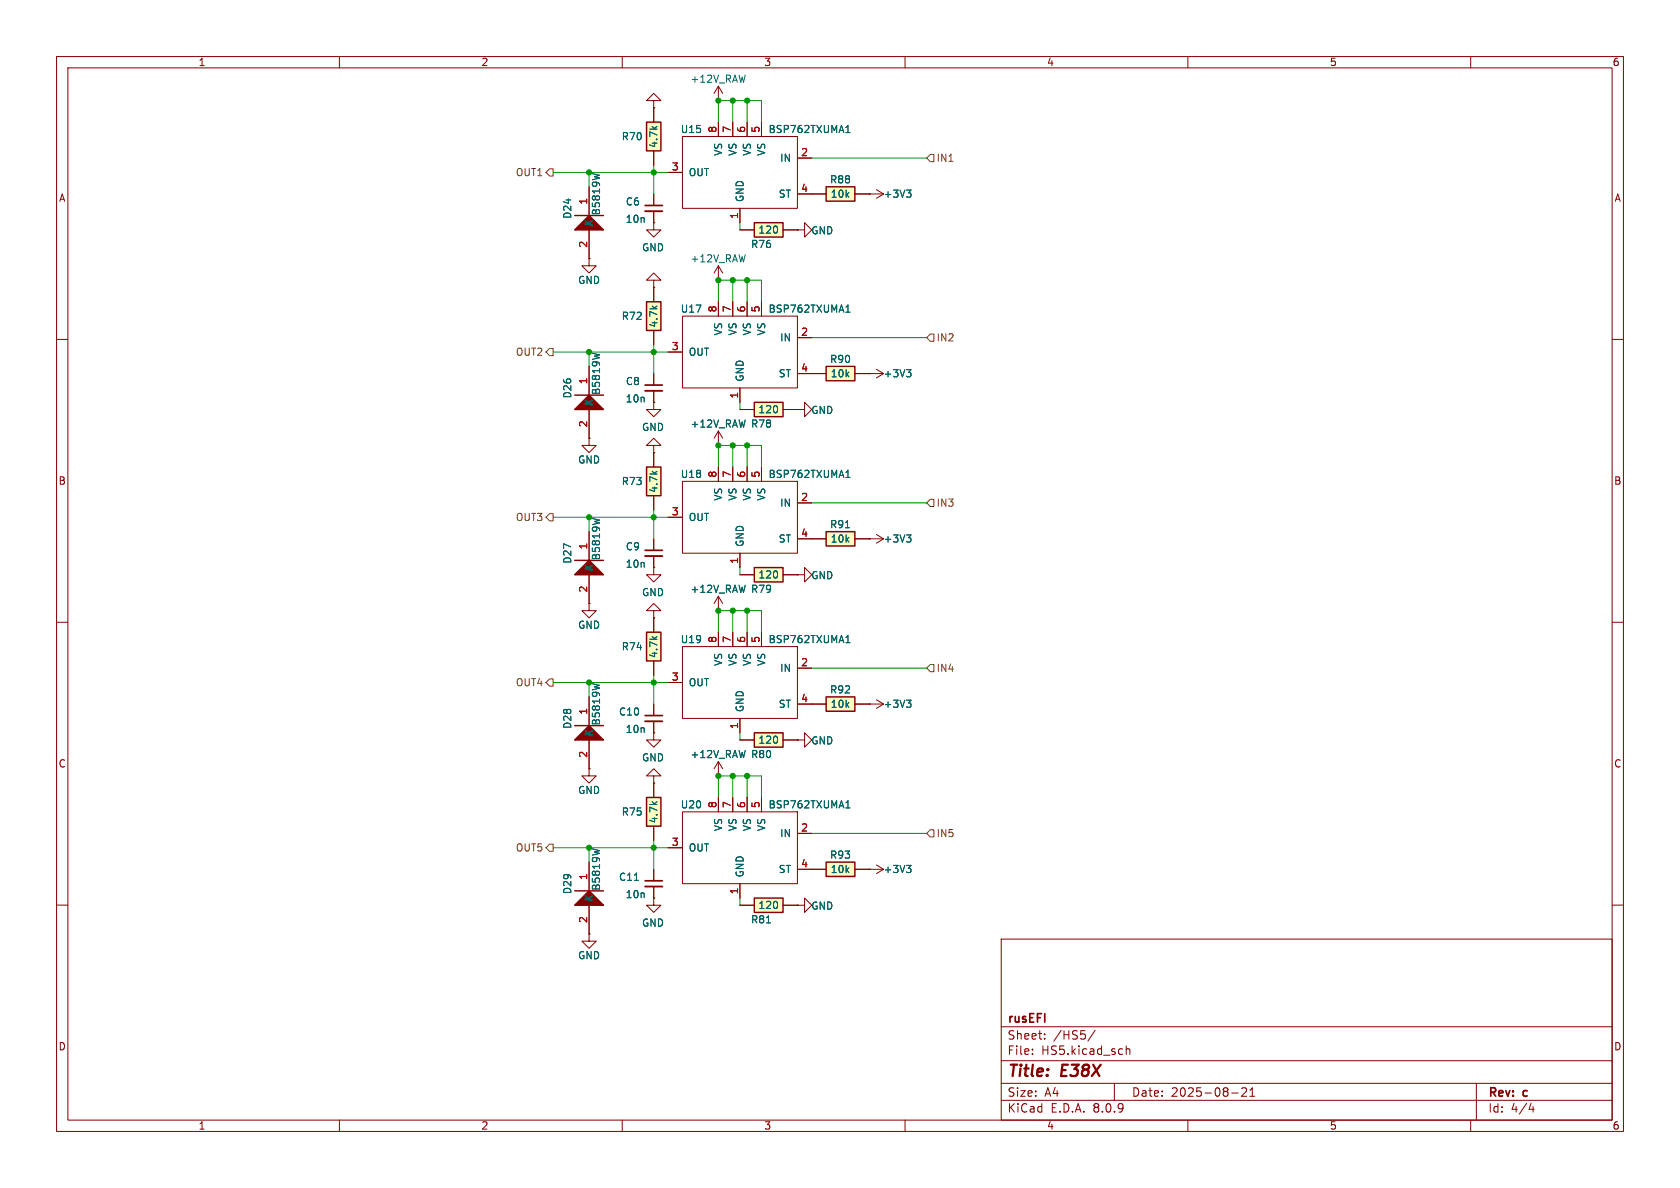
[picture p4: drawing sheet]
<svg xmlns="http://www.w3.org/2000/svg" width="297mm" height="210mm" viewBox="0 0 297 210" stroke-linecap="round" stroke-linejoin="round" font-family="sans-serif">
<g fill="none" stroke="#840000" stroke-width=".18">
<path d="M10 10h277v190h-277zM12 12h273v186h-273zM60 10v2M110 10v2M160 10v2M210 10v2M260 10v2M10 60h2M285 60h2M10 110h2M285 110h2M10 160h2"/>
<path d="M177 166h108v32h-108zM285 160h2M60 198v2M110 198v2M160 198v2M177 194.5h108M177 191.5h108M177 187.5h108M177 181.5h108M182.5 186.3v.1M182.5 185.5v.1M184.7 183.6v.1"/>
<path d="M184.7 182.8v.1M193.6 182.1l-1.3 2M197 191.5v3M199.1 184.9v1.5M199.1 185.5l.2-.1 .4 .1v.9M210 198v2M217.7 193.2h1.2M219.5 192.4l.6-.1 .2 .1 .1 .3-.9 1.1h.9M221 193.8h.8M221 192.7l.4-.4v1.5M260 198v2M261 191.5v6.5"/>
<path d="M270.7 195l-.4 1.1h.9M271 195.6v1"/>
</g>
<path d="M146 152.4h5.1v2.5h-5.1z" fill="#ffffc2"/>
<path d="M146 152.4h5.1v2.5h-5.1z" fill="none" stroke="#840000" stroke-width=".25"/>
<path d="M143.5 153.7h2.5M151.1 153.7h2.6" fill="none" stroke="#840000" stroke-width=".18"/>
<path d="M146 33h5.1v2.6h-5.1z" fill="#ffffc2"/>
<path d="M146 33h5.1v2.6h-5.1z" fill="none" stroke="#840000" stroke-width=".25"/>
<path d="M143.5 34.3h2.5M151.1 34.3h2.6M141 40.6h1.2v1.3l1.3-1.3-1.3-1.2v1.2M141 40.6h.1M115.6 66v2.1M115.6 69.1v2M153.7 124.5h.1M153.7 124.5h2.5M154.9 123.7l1.3 .8M156.2 124.5l-1.3 .7M141 160h1.2v1.3l1.3-1.3-1.3-1.2v1.2M141 160h.1" fill="none" stroke="#840000" stroke-width=".18"/>
<path d="M114 69.1h3.1" fill="none" stroke="#840000" stroke-width=".33"/>
<path d="M114 68.1h3.1" fill="none" stroke="#840000" stroke-width=".3"/>
<path d="M160.3 123.8h.7l-.4 .5M160.8 124.3l.2 .2v.3l-.2 .2" fill="none" stroke="#006464" stroke-width=".18"/>
<path d="M146 123.2h5.1v2.5h-5.1z" fill="#ffffc2"/>
<path d="M146 123.2h5.1v2.5h-5.1z" fill="none" stroke="#840000" stroke-width=".25"/>
<path d="M143.5 124.5h2.5M151.1 124.5h2.6" fill="none" stroke="#840000" stroke-width=".18"/>
<path d="M114.3 111.8h2.5v5h-2.5z" fill="#ffffc2"/>
<path d="M114.3 111.8h2.5v5h-2.5z" fill="none" stroke="#840000" stroke-width=".25"/>
<path d="M115.6 108h-1.3l1.3-1.3 1.2 1.3h-1.2v1.2M115.6 109.2h.1M115.6 109.2v2.6M115.6 116.8v2.6M141 130.8h1.2v1.3l1.3-1.3-1.3-1.3v1.3M141 130.8h.1" fill="none" stroke="#840000" stroke-width=".18"/>
<path d="M133.3 129.5h5.1v2.6h-5.1z" fill="#ffffc2"/>
<path d="M101.6 99.1h5.1M133.3 129.5h5.1v2.6h-5.1z" fill="none" stroke="#840000" stroke-width=".25"/>
<g fill="none" stroke="#840000" stroke-width=".18">
<path d="M153.7 34.3h.1M153.7 34.3h2.5M154.9 33.5l1.3 .8M156.2 34.3l-1.3 .8M104.1 94v5.1M115.6 95.3v2M115.6 98.3v2M118.1 91.4h2.5M120.6 85.1h20.4v12.7h-20.4zM127 82.6v2.5M129.5 82.6v2.5M130.8 97.8v2.5"/>
<path d="M132.1 82.6v2.5M134.6 82.6v2.5M141 88.9h2.5M141 95.3h2.5M104.1 106.7v1.3h-1.2l1.2 1.2 1.3-1.2h-1.3M104.1 106.7h.1M104.1 101.6v5.1M115.6 100.3v1.3h-1.3l1.3 1.3 1.2-1.3h-1.2M115.6 100.3h.1M120.6 114.3h20.4v12.7h-20.4zM127 111.8v2.5M129.5 111.8v2.5"/>
<path d="M132.1 111.8v2.5M134.6 111.8v2.5M141 118.1h2.5M104.1 135.9v1.3h-1.2l1.2 1.2 1.3-1.2h-1.3M104.1 135.9h.1M118.1 120.7h2.5M127 134.6v2.6M127 134.6l.8 1.3M127 134.6l-.8 1.3M130.8 130.8h2.5M130.8 127v2.5M138.4 130.8h2.6"/>
<path d="M141 124.5h2.5M153.7 153.7h.1M153.7 153.7h2.5M154.9 152.9l1.3 .8M156.2 153.7l-1.3 .7"/>
</g>
<path d="M160.3 33.6h.7l-.4 .5M160.8 34.1l.2 .2v.3l-.2 .3M104.7 91.7l1.3 .3M149.5 84.4h.8M149.7 83.4l.2-.3v1.3M149.5 113.6h.8M149.7 112.6l.2-.3v1.3M160.3 153h.7l-.4 .5M160.8 153.5l.2 .2v.3l-.2 .2" fill="none" stroke="#006464" stroke-width=".18"/>
<path d="M101.6 101.6l2.5-2.5 2.6 2.5z" fill="#840000" stroke="#840000" stroke-width=".25"/>
<path d="M114 98.3h3.1" fill="none" stroke="#840000" stroke-width=".33"/>
<path d="M114 97.3h3.1" fill="none" stroke="#840000" stroke-width=".3"/>
<path d="M133.3 100.3h5.1v2.6h-5.1z" fill="#ffffc2"/>
<path d="M101.6 38.1h5.1M133.3 100.3h5.1v2.6h-5.1z" fill="none" stroke="#840000" stroke-width=".25"/>
<g fill="none" stroke="#840000" stroke-width=".18">
<path d="M104.1 33v5.1M104.1 40.6v5.1M153.7 95.3h.1M153.7 95.3h2.5M154.9 94.5l1.3 .8M156.2 95.3l-1.3 .7M127 105.4l.8 1.3M127 105.4v2.6M127 105.4l-.8 1.3M130.8 101.6h2.5M138.4 101.6h2.6M141 101.6h1.2v1.3l1.3-1.3-1.3-1.3v1.3"/>
<path d="M141 101.6h.1"/>
</g>
<path d="M104.7 30.7l1.3 .3M160.3 94.6h.7l-.4 .4M160.8 95l.2 .3v.3l-.2 .2" fill="none" stroke="#006464" stroke-width=".18"/>
<path d="M101.6 40.6l2.5-2.5 2.6 2.5z" fill="#840000" stroke="#840000" stroke-width=".25"/>
<path d="M146 94h5.1v2.5h-5.1z" fill="#ffffc2"/>
<path d="M146 94h5.1v2.5h-5.1z" fill="none" stroke="#840000" stroke-width=".25"/>
<path d="M115.6 17.8h-1.3l1.3-1.3 1.2 1.3h-1.2v1.3M115.6 19.1h.1M143.5 95.3h2.5M151.1 95.3h2.6M115.6 137.2h-1.3l1.3-1.3 1.2 1.3h-1.2v1.2M115.6 138.4h.1" fill="none" stroke="#840000" stroke-width=".18"/>
<path d="M149.5 93.3h.7" fill="none" stroke="#006464" stroke-width=".18"/>
<path d="M114.3 21.6h2.5v5.1h-2.5z" fill="#ffffc2"/>
<path d="M114.3 21.6h2.5v5.1h-2.5z" fill="none" stroke="#840000" stroke-width=".25"/>
<path d="M115.6 19.1v2.5M115.6 26.7v2.5" fill="none" stroke="#840000" stroke-width=".18"/>
<path d="M114.3 141h2.5v5.1h-2.5z" fill="#ffffc2"/>
<path d="M114.3 141h2.5v5.1h-2.5z" fill="none" stroke="#840000" stroke-width=".25"/>
<path d="M115.6 39.4v1.2h-1.3l1.3 1.3 1.2-1.3h-1.2M115.6 39.4h.1M115.6 138.4v2.6M115.6 146.1v2.5" fill="none" stroke="#840000" stroke-width=".18"/>
<path d="M114.3 82.6h2.5v5h-2.5z" fill="#ffffc2"/>
<path d="M114.3 82.6h2.5v5h-2.5z" fill="none" stroke="#840000" stroke-width=".25"/>
<path d="M104.1 77.5v1.2h-1.2l1.2 1.3 1.3-1.3h-1.3M104.1 77.5h.1M115.6 78.7h-1.3l1.3-1.2 1.2 1.2h-1.2v1.3M115.6 80h.1M115.6 80v2.6M115.6 87.6v2.6" fill="none" stroke="#840000" stroke-width=".18"/>
<path d="M114.3 53.3h2.5v5.1h-2.5z" fill="#ffffc2"/>
<path d="M114.3 53.3h2.5v5.1h-2.5zM101.6 128.3h5.1" fill="none" stroke="#840000" stroke-width=".25"/>
<g fill="none" stroke="#840000" stroke-width=".18">
<path d="M127 15.2v2.6M127 15.2l.8 1.3M127 15.2l-.8 1.3M115.6 49.5h-1.3l1.3-1.2 1.2 1.2h-1.2v1.3M115.6 50.8h.1M115.6 50.8v2.5M115.6 58.4v2.6M120.6 55.9h20.4v12.7h-20.4zM127 53.3v2.6M129.5 53.3v2.6M132.1 53.3v2.6M134.6 53.3v2.6"/>
<path d="M141 59.7h2.5M118.1 62.2h2.5M130.8 68.6v2.5M141 66h2.5M104.1 123.2v5.1M104.1 130.8v5.1"/>
</g>
<path d="M149.5 55.2h.8M149.7 54.2l.2-.3v1.3M104.7 120.9l1.3 .3" fill="none" stroke="#006464" stroke-width=".18"/>
<path d="M101.6 130.8l2.5-2.5 2.6 2.5z" fill="#840000" stroke="#840000" stroke-width=".25"/>
<path d="M146 64.8h5.1v2.5h-5.1z" fill="#ffffc2"/>
<path d="M146 64.8h5.1v2.5h-5.1z" fill="none" stroke="#840000" stroke-width=".25"/>
<path d="M104.1 45.7v1.3h-1.2l1.2 1.3 1.3-1.3h-1.3M104.1 45.7h.1M141 72.4h1.2v1.3l1.3-1.3-1.3-1.3v1.3M141 72.4h.1M143.5 66h2.5M151.1 66h5.1M153.7 66h.1M154.9 65.3l1.3 .7M156.2 66l-1.3 .8M115.6 124.5v2M115.6 127.5v2" fill="none" stroke="#840000" stroke-width=".18"/>
<path d="M160.3 65.3h.7l-.4 .5M160.8 65.8l.2 .3v.3l-.2 .2" fill="none" stroke="#006464" stroke-width=".18"/>
<path d="M114 127.5h3.1" fill="none" stroke="#840000" stroke-width=".33"/>
<path d="M114 126.5h3.1" fill="none" stroke="#840000" stroke-width=".3"/>
<path d="M133.3 71.1h5.1v2.6h-5.1z" fill="#ffffc2"/>
<path d="M133.3 71.1h5.1v2.6h-5.1z" fill="none" stroke="#840000" stroke-width=".25"/>
<path d="M115.6 34.3v2M115.6 37.3v2.1M130.8 72.4h2.5M138.4 72.4h2.6M115.6 129.5v1.3h-1.3l1.3 1.3 1.2-1.3h-1.2M115.6 129.5h.1" fill="none" stroke="#840000" stroke-width=".18"/>
<path d="M114 37.3h3.1" fill="none" stroke="#840000" stroke-width=".33"/>
<path d="M114 36.3h3.1" fill="none" stroke="#840000" stroke-width=".3"/>
<path d="M133.3 158.8h5.1v2.5h-5.1z" fill="#ffffc2"/>
<path d="M101.6 69.9h5.1M101.6 157.5h5.1M133.3 158.8h5.1v2.5h-5.1z" fill="none" stroke="#840000" stroke-width=".25"/>
<g fill="none" stroke="#840000" stroke-width=".18">
<path d="M104.1 64.8v5.1M104.1 72.4v5.1M115.6 71.1v1.3h-1.3l1.3 1.3 1.2-1.3h-1.2M115.6 71.1h.1M127 76.2l.8 1.3M127 76.2v2.5M127 76.2l-.8 1.3M104.1 152.4v5.1M115.6 158.8v1.2h-1.3l1.3 1.3 1.2-1.3h-1.2M115.6 158.8h.1M115.6 153.7v2M115.6 156.7v2.1"/>
<path d="M104.1 165.1v1.3h-1.2l1.2 1.2 1.3-1.2h-1.3M104.1 165.1h.1M104.1 160v5.1M130.8 160h2.5M138.4 160h2.6"/>
</g>
<path d="M104.7 62.4l1.3 .3M104.7 150.1l1.3 .3M112.2 155.6h.7M135.5 163.1h.7" fill="none" stroke="#006464" stroke-width=".18"/>
<g fill="#840000" stroke="#840000" stroke-width=".25">
<path d="M101.6 72.4l2.5-2.5 2.6 2.5z"/>
<path d="M101.6 160l2.5-2.5 2.6 2.5z"/>
</g>
<path d="M114 156.7h3.1" fill="none" stroke="#840000" stroke-width=".33"/>
<path d="M114 155.7h3.1" fill="none" stroke="#840000" stroke-width=".3"/>
<path d="M133.3 39.4h5.1v2.5h-5.1z" fill="#ffffc2"/>
<path d="M133.3 39.4h5.1v2.5h-5.1z" fill="none" stroke="#840000" stroke-width=".25"/>
<g fill="none" stroke="#840000" stroke-width=".18">
<path d="M115.6 19.1h.1M115.6 19.1v2.5M104.1 33v5.1M115.6 39.4h.1M115.6 26.7v2.5M115.6 34.3v2M115.6 37.3v2.1M118.1 30.5h2.5M120.6 24.1h20.4v12.7h-20.4zM127 21.6v2.5M129.5 21.6v2.5M130.8 36.8v2.6"/>
<path d="M132.1 21.6v2.5M134.6 21.6v2.5M141 27.9h2.5M141 34.3h5M151.1 34.3h2.6M153.7 34.3h.1M104.1 45.7h.1M104.1 40.6v5.1M115.6 50.8h.1M115.6 50.8v2.5M115.6 58.4v2.6M127 47v2.5"/>
<path d="M127 53.3v2.6M127 47l.8 1.3M127 47l-.8 1.3M129.5 53.3v2.6M130.8 40.6h2.5M132.1 53.3v2.6M134.6 53.3v2.6M138.4 40.6h2.6M141 40.6h.1M141 59.7h2.5M104.1 77.5h.1M104.1 64.8v5.1"/>
<path d="M104.1 72.4v5.1M115.6 71.1h.1M115.6 66v2.1M115.6 69.1v2M118.1 62.2h2.5M130.8 68.6v2.5M130.8 72.4h2.5M138.4 72.4h2.6M141 72.4h.1M141 66h5M151.1 66h2.6M153.7 66h.1"/>
<path d="M104.1 94v5.1M115.6 80h.1M115.6 80v2.6M115.6 87.6v2.6M115.6 95.3v2M115.6 98.3v2M118.1 91.4h2.5M127 82.6v2.5M129.5 82.6v2.5M130.8 97.8v2.5M132.1 82.6v2.5M134.6 82.6v2.5"/>
<path d="M141 88.9h2.5M141 95.3h5M151.1 95.3h2.6M153.7 95.3h.1M104.1 106.7h.1M104.1 101.6v5.1M115.6 100.3h.1M115.6 109.2h.1M115.6 109.2v2.6M115.6 116.8v2.6M127 111.8v2.5M129.5 111.8v2.5"/>
<path d="M130.8 101.6h2.5M132.1 111.8v2.5M134.6 111.8v2.5M138.4 101.6h2.6M141 101.6h.1M141 118.1h2.5M104.1 135.9h.1M104.1 123.2v5.1M104.1 130.8v5.1M115.6 138.4h.1M115.6 129.5h.1M115.6 124.5v2"/>
<path d="M115.6 127.5v2M115.6 138.4v2.6M118.1 120.7h2.5M130.8 127v2.5M130.8 130.8h2.5M138.4 130.8h2.6M141 130.8h.1M141 124.5h5M151.1 124.5h2.6M153.7 124.5h.1M104.1 152.4v5.1M115.6 158.8h.1"/>
<path d="M115.6 146.1v2.5M115.6 153.7v2M115.6 156.7v2.1M118.1 149.9h2.5M120.6 143.5h20.4v12.7h-20.4zM127 141v2.5M129.5 141v2.5M130.8 156.2v2.6M132.1 141v2.5M134.6 141v2.5M141 147.3h2.5M141 153.7h5"/>
<path d="M151.1 153.7h2.6M153.7 153.7h.1M104.1 165.1h.1M104.1 160v5.1M130.8 160h2.5M138.4 160h2.6M141 160h.1"/>
</g>
<g fill="none" stroke="#006464" stroke-width=".18">
<path d="M104.7 30.7l1.3 .3M149.5 23.4h.8M149.7 22.5l.2-.3v1.2M160.3 33.6h.7l-.4 .5M160.8 34.1l.2 .2v.3l-.2 .3M149.5 55.2h.8M149.7 54.2l.2-.3v1.3M104.7 62.4l1.3 .3M160.3 65.3h.7l-.4 .5M160.8 65.8l.2 .3v.3l-.2 .2M104.7 91.7l1.3 .3M149.5 93.3h.7"/>
<path d="M149.5 84.4h.8M149.7 83.4l.2-.3v1.3M160.3 94.6h.7l-.4 .4M160.8 95l.2 .3v.3l-.2 .2M149.5 113.6h.8M149.7 112.6l.2-.3v1.3M104.7 120.9l1.3 .3M160.3 123.8h.7l-.4 .5M160.8 124.3l.2 .2v.3l-.2 .2M104.7 150.1l1.3 .3M112.2 155.6h.7M149.5 142.8h.8"/>
<path d="M149.7 141.9l.2-.4v1.3M160.3 153h.7l-.4 .5M160.8 153.5l.2 .2v.3l-.2 .2M135.5 163.1h.7"/>
</g>
<path d="M97.2 29.8h.6v1.3h-.6l-.7-.6zM164.5 27.3h.6v1.3h-.6l-.7-.7zM164.5 59.1h.6v1.2h-.6l-.7-.6zM97.2 61.6h.6v1.3h-.6l-.7-.7zM97.2 90.8h.6v1.3h-.6l-.7-.7zM164.5 88.3h.6v1.2h-.6l-.7-.6zM164.5 117.5h.6v1.2h-.6l-.7-.6zM97.2 120h.6v1.3h-.6l-.7-.6zM97.2 149.2h.6v1.3h-.6l-.7-.6zM164.5 146.7h.6v1.3h-.6l-.7-.7z" fill="none" stroke="#725600" stroke-width=".18"/>
<g fill="none" stroke="#009600" stroke-width=".18">
<path d="M129.5 17.8v3.8M132.1 17.8v3.8M97.8 30.5h20.3M104.1 30.5v2.5M115.6 29.2v5.1M127 21.6v-3.8h7.6v3.8M130.8 39.4v1.2M143.5 27.9h20.3M127 53.3v-3.8h7.6v3.8M129.5 49.5v3.8M132.1 49.5v3.8M143.5 59.7h20.3"/>
<path d="M97.8 62.2h20.3M104.1 62.2v2.6M115.6 61v5M129.5 78.7v3.9M130.8 71.1v1.3M132.1 78.7v3.9M97.8 91.4h20.3M104.1 91.4v2.6M115.6 90.2v5.1M127 82.6v-3.9h7.6v3.9M143.5 88.9h20.3M115.6 119.4v5.1"/>
<path d="M127 111.8v-3.8h7.6v3.8M129.5 108v3.8M130.8 100.3v1.3M132.1 108v3.8M143.5 118.1h20.3M97.8 120.7h20.3M104.1 120.7v2.5M129.5 137.2v3.8M130.8 129.5v1.3M132.1 137.2v3.8M97.8 149.9h20.3M104.1 149.9v2.5"/>
<path d="M115.6 148.6v5.1M127 141v-3.8h7.6v3.8M130.8 158.8v1.2M143.5 147.3h20.3"/>
</g>
<g fill="#009600" stroke="#009600" stroke-width=".18">
<circle cx="132.1" cy="49.5" r=".46"/>
<circle cx="129.5" cy="49.5" r=".46"/>
<circle cx="132.1" cy="78.7" r=".46"/>
<circle cx="127" cy="78.7" r=".46"/>
<circle cx="129.5" cy="78.7" r=".46"/>
<circle cx="127" cy="49.5" r=".46"/>
<circle cx="132.1" cy="108" r=".46"/>
<circle cx="129.5" cy="108" r=".46"/>
<circle cx="129.5" cy="137.2" r=".46"/>
<circle cx="132.1" cy="137.2" r=".46"/>
<circle cx="115.6" cy="149.9" r=".46"/>
<circle cx="127" cy="137.2" r=".46"/>
<circle cx="104.1" cy="149.9" r=".46"/>
<circle cx="115.6" cy="30.5" r=".46"/>
<circle cx="129.5" cy="17.8" r=".46"/>
<circle cx="132.1" cy="17.8" r=".46"/>
<circle cx="115.6" cy="62.2" r=".46"/>
<circle cx="104.1" cy="62.2" r=".46"/>
<circle cx="104.1" cy="30.5" r=".46"/>
<circle cx="127" cy="17.8" r=".46"/>
<circle cx="104.1" cy="120.7" r=".46"/>
<circle cx="104.1" cy="91.4" r=".46"/>
<circle cx="127" cy="108" r=".46"/>
<circle cx="115.6" cy="120.7" r=".46"/>
<circle cx="115.6" cy="91.4" r=".46"/>
</g>
<g font-size="2.8" fill="#840000">
<text x="178" y="190.9">Title:</text>
<text x="187.7" y="190.9">E38X</text>
</g>
<g font-size="2.1" fill="#840000">
<text x="178" y="184">Sheet:</text>
<text x="178" y="181.2">rusEFI</text>
<text x="186.2" y="184">/HS5/</text>
<text x="178" y="186.7">File:</text>
<text x="184.1" y="186.7">HS5.kicad_sch</text>
<text x="178" y="196.9">KiCad</text>
<text x="178" y="194.1">Size:</text>
<text x="184.7" y="194.1">A4</text>
<text x="185.7" y="196.9">E.D.A.</text>
<text x="193.3" y="196.9">8.0.9</text>
<text x="200" y="194.1">Date:</text>
<text x="207" y="194.1">2025-08-21</text>
<text x="263" y="194.3">Rev:</text>
<text x="263" y="196.9">Id:</text>
<text x="267.1" y="196.9">4/4</text>
<text x="269.4" y="194.3">c</text>
</g>
<g font-size="1.8" fill="#840000">
<text x="35" y="11.9">1</text>
<text x="85" y="11.9">2</text>
<text x="135" y="11.9">3</text>
<text x="185" y="11.9">4</text>
<text x="235" y="11.9">5</text>
<text x="285" y="11.9">6</text>
<text x="10.3" y="35.9">A</text>
<text x="285.3" y="35.9">A</text>
<text x="10.3" y="85.9">B</text>
<text x="285.3" y="85.9">B</text>
<text x="10.3" y="135.9">C</text>
<text x="285.3" y="135.9">C</text>
<text x="10.3" y="185.9">D</text>
<text x="285.3" y="185.9">D</text>
<text x="35" y="199.9">1</text>
<text x="85" y="199.9">2</text>
<text x="135" y="199.9">3</text>
<text x="185" y="199.9">4</text>
<text x="235" y="199.9">5</text>
<text x="285" y="199.9">6</text>
</g>
<g font-size="1.8" fill="#006464">
<text x="122" y="14.8">+12V_RAW</text>
<text x="120.2" y="23.7">U15</text>
<text x="135.8" y="23.7">BSP762TXUMA1</text>
<text x="109.8" y="25">R70</text>
<text x="116.4" y="26.3" transform="rotate(-90 116.4 26.3)">4.7k</text>
<text x="127.9" y="27.6" transform="rotate(-90 127.9 27.6)">VS</text>
<text x="130.4" y="27.6" transform="rotate(-90 130.4 27.6)">VS</text>
<text x="132.9" y="27.6" transform="rotate(-90 132.9 27.6)">VS</text>
<text x="135.5" y="27.6" transform="rotate(-90 135.5 27.6)">VS</text>
<text x="137.8" y="28.8">IN</text>
<text x="121.7" y="31.3">OUT</text>
<text x="131.7" y="35.8" transform="rotate(-90 131.7 35.8)">GND</text>
<text x="137.6" y="35.2">ST</text>
<text x="146.6" y="32.6">R88</text>
<text x="146.8" y="35.2">10k</text>
<text x="156.1" y="35.2">+3V3</text>
<text x="101.2" y="38.8" transform="rotate(-90 101.2 38.8)">D24</text>
<text x="105" y="40.1" transform="rotate(-90 105 40.1)">K</text>
<text x="106.3" y="38.2" transform="rotate(-90 106.3 38.2)">B5819W</text>
<text x="110.5" y="39.6">10n</text>
<text x="110.5" y="36.5">C6</text>
<text x="134" y="41.5">120</text>
<text x="143.3" y="41.6">GND</text>
<text x="113.4" y="44.6">GND</text>
<text x="122" y="46.6">+12V_RAW</text>
<text x="132.7" y="44">R76</text>
<text x="102.1" y="50.4">GND</text>
<text x="109.8" y="56.7">R72</text>
<text x="116.4" y="58" transform="rotate(-90 116.4 58)">4.7k</text>
<text x="120.2" y="55.5">U17</text>
<text x="127.9" y="59.4" transform="rotate(-90 127.9 59.4)">VS</text>
<text x="130.4" y="59.4" transform="rotate(-90 130.4 59.4)">VS</text>
<text x="132.9" y="59.4" transform="rotate(-90 132.9 59.4)">VS</text>
<text x="135.5" y="59.4" transform="rotate(-90 135.5 59.4)">VS</text>
<text x="135.8" y="55.5">BSP762TXUMA1</text>
<text x="121.7" y="63.1">OUT</text>
<text x="137.8" y="60.6">IN</text>
<text x="146.6" y="64.4">R90</text>
<text x="101.2" y="70.5" transform="rotate(-90 101.2 70.5)">D26</text>
<text x="105" y="71.8" transform="rotate(-90 105 71.8)">K</text>
<text x="106.3" y="69.9" transform="rotate(-90 106.3 69.9)">B5819W</text>
<text x="110.5" y="71.3">10n</text>
<text x="110.5" y="68.3">C8</text>
<text x="131.7" y="67.6" transform="rotate(-90 131.7 67.6)">GND</text>
<text x="137.6" y="66.9">ST</text>
<text x="146.8" y="66.9">10k</text>
<text x="156.1" y="66.9">+3V3</text>
<text x="113.4" y="76.4">GND</text>
<text x="122" y="75.8">+12V_RAW</text>
<text x="132.7" y="75.8">R78</text>
<text x="134" y="73.3">120</text>
<text x="143.3" y="73.4">GND</text>
<text x="102.1" y="82.1">GND</text>
<text x="109.8" y="86">R73</text>
<text x="116.4" y="87.2" transform="rotate(-90 116.4 87.2)">4.7k</text>
<text x="120.2" y="84.7">U18</text>
<text x="127.9" y="88.6" transform="rotate(-90 127.9 88.6)">VS</text>
<text x="130.4" y="88.6" transform="rotate(-90 130.4 88.6)">VS</text>
<text x="132.9" y="88.6" transform="rotate(-90 132.9 88.6)">VS</text>
<text x="135.5" y="88.6" transform="rotate(-90 135.5 88.6)">VS</text>
<text x="135.8" y="84.7">BSP762TXUMA1</text>
<text x="137.8" y="89.8">IN</text>
<text x="121.7" y="92.3">OUT</text>
<text x="146.6" y="93.6">R91</text>
<text x="101.2" y="99.7" transform="rotate(-90 101.2 99.7)">D27</text>
<text x="105" y="101" transform="rotate(-90 105 101)">K</text>
<text x="106.3" y="99.1" transform="rotate(-90 106.3 99.1)">B5819W</text>
<text x="110.5" y="100.6">10n</text>
<text x="110.5" y="97.5">C9</text>
<text x="131.7" y="96.8" transform="rotate(-90 131.7 96.8)">GND</text>
<text x="137.6" y="96.1">ST</text>
<text x="146.8" y="96.1">10k</text>
<text x="156.1" y="96.1">+3V3</text>
<text x="113.4" y="105.6">GND</text>
<text x="122" y="105">+12V_RAW</text>
<text x="132.7" y="105">R79</text>
<text x="134" y="102.5">120</text>
<text x="143.3" y="102.6">GND</text>
<text x="102.1" y="111.4">GND</text>
<text x="120.2" y="113.9">U19</text>
<text x="135.8" y="113.9">BSP762TXUMA1</text>
<text x="109.8" y="115.2">R74</text>
<text x="116.4" y="116.4" transform="rotate(-90 116.4 116.4)">4.7k</text>
<text x="127.9" y="117.8" transform="rotate(-90 127.9 117.8)">VS</text>
<text x="130.4" y="117.8" transform="rotate(-90 130.4 117.8)">VS</text>
<text x="132.9" y="117.8" transform="rotate(-90 132.9 117.8)">VS</text>
<text x="135.5" y="117.8" transform="rotate(-90 135.5 117.8)">VS</text>
<text x="137.8" y="119">IN</text>
<text x="121.7" y="121.5">OUT</text>
<text x="131.7" y="126" transform="rotate(-90 131.7 126)">GND</text>
<text x="137.6" y="125.3">ST</text>
<text x="146.6" y="122.8">R92</text>
<text x="146.8" y="125.3">10k</text>
<text x="156.1" y="125.3">+3V3</text>
<text x="101.2" y="128.9" transform="rotate(-90 101.2 128.9)">D28</text>
<text x="105" y="130.3" transform="rotate(-90 105 130.3)">K</text>
<text x="106.3" y="128.3" transform="rotate(-90 106.3 128.3)">B5819W</text>
<text x="109.3" y="126.7">C10</text>
<text x="110.5" y="129.8">10n</text>
<text x="134" y="131.7">120</text>
<text x="143.3" y="131.8">GND</text>
<text x="113.4" y="134.8">GND</text>
<text x="122" y="134.2">+12V_RAW</text>
<text x="132.7" y="134.2">R80</text>
<text x="102.1" y="140.6">GND</text>
<text x="120.2" y="143.1">U20</text>
<text x="135.8" y="143.1">BSP762TXUMA1</text>
<text x="109.8" y="144.4">R75</text>
<text x="116.4" y="145.6" transform="rotate(-90 116.4 145.6)">4.7k</text>
<text x="127.9" y="147" transform="rotate(-90 127.9 147)">VS</text>
<text x="130.4" y="147" transform="rotate(-90 130.4 147)">VS</text>
<text x="132.9" y="147" transform="rotate(-90 132.9 147)">VS</text>
<text x="135.5" y="147" transform="rotate(-90 135.5 147)">VS</text>
<text x="137.8" y="148.2">IN</text>
<text x="109.3" y="155.9">C11</text>
<text x="121.7" y="150.7">OUT</text>
<text x="131.7" y="155.2" transform="rotate(-90 131.7 155.2)">GND</text>
<text x="137.6" y="154.5">ST</text>
<text x="146.6" y="152">R93</text>
<text x="146.8" y="154.5">10k</text>
<text x="156.1" y="154.5">+3V3</text>
<text x="101.2" y="158.2" transform="rotate(-90 101.2 158.2)">D29</text>
<text x="105" y="159.5" transform="rotate(-90 105 159.5)">K</text>
<text x="106.3" y="157.6" transform="rotate(-90 106.3 157.6)">B5819W</text>
<text x="110.5" y="159">10n</text>
<text x="134" y="160.9">120</text>
<text x="143.3" y="161">GND</text>
<text x="113.4" y="164">GND</text>
<text x="132.7" y="163.4">R81</text>
<text x="102.1" y="169.8">GND</text>
</g>
<g font-size="1.8" fill="#a90000">
<text x="126.7" y="23.6" transform="rotate(-90 126.7 23.6)">8</text>
<text x="129.3" y="23.6" transform="rotate(-90 129.3 23.6)">7</text>
<text x="131.8" y="23.6" transform="rotate(-90 131.8 23.6)">6</text>
<text x="134.4" y="23.6" transform="rotate(-90 134.4 23.6)">5</text>
<text x="141.5" y="27.7">2</text>
<text x="118.7" y="30.2">3</text>
<text x="141.5" y="34">4</text>
<text x="103.9" y="36.3" transform="rotate(-90 103.9 36.3)">1</text>
<text x="130.6" y="38.8" transform="rotate(-90 130.6 38.8)">1</text>
<text x="103.9" y="43.9" transform="rotate(-90 103.9 43.9)">2</text>
<text x="126.7" y="55.3" transform="rotate(-90 126.7 55.3)">8</text>
<text x="129.3" y="55.3" transform="rotate(-90 129.3 55.3)">7</text>
<text x="131.8" y="55.3" transform="rotate(-90 131.8 55.3)">6</text>
<text x="134.4" y="55.3" transform="rotate(-90 134.4 55.3)">5</text>
<text x="141.5" y="59.4">2</text>
<text x="118.7" y="62">3</text>
<text x="141.5" y="65.8">4</text>
<text x="103.9" y="68" transform="rotate(-90 103.9 68)">1</text>
<text x="130.6" y="70.6" transform="rotate(-90 130.6 70.6)">1</text>
<text x="103.9" y="75.6" transform="rotate(-90 103.9 75.6)">2</text>
<text x="126.7" y="84.5" transform="rotate(-90 126.7 84.5)">8</text>
<text x="129.3" y="84.5" transform="rotate(-90 129.3 84.5)">7</text>
<text x="131.8" y="84.5" transform="rotate(-90 131.8 84.5)">6</text>
<text x="134.4" y="84.5" transform="rotate(-90 134.4 84.5)">5</text>
<text x="141.5" y="88.6">2</text>
<text x="118.7" y="91.2">3</text>
<text x="141.5" y="95">4</text>
<text x="103.9" y="97.2" transform="rotate(-90 103.9 97.2)">1</text>
<text x="130.6" y="99.8" transform="rotate(-90 130.6 99.8)">1</text>
<text x="103.9" y="104.8" transform="rotate(-90 103.9 104.8)">2</text>
<text x="126.7" y="113.7" transform="rotate(-90 126.7 113.7)">8</text>
<text x="129.3" y="113.7" transform="rotate(-90 129.3 113.7)">7</text>
<text x="131.8" y="113.7" transform="rotate(-90 131.8 113.7)">6</text>
<text x="134.4" y="113.7" transform="rotate(-90 134.4 113.7)">5</text>
<text x="141.5" y="117.9">2</text>
<text x="118.7" y="120.4">3</text>
<text x="141.5" y="124.2">4</text>
<text x="103.9" y="126.4" transform="rotate(-90 103.9 126.4)">1</text>
<text x="130.6" y="129" transform="rotate(-90 130.6 129)">1</text>
<text x="103.9" y="134.1" transform="rotate(-90 103.9 134.1)">2</text>
<text x="126.7" y="142.9" transform="rotate(-90 126.7 142.9)">8</text>
<text x="129.3" y="142.9" transform="rotate(-90 129.3 142.9)">7</text>
<text x="131.8" y="142.9" transform="rotate(-90 131.8 142.9)">6</text>
<text x="134.4" y="142.9" transform="rotate(-90 134.4 142.9)">5</text>
<text x="118.7" y="149.6">3</text>
<text x="141.5" y="147.1">2</text>
<text x="103.9" y="155.6" transform="rotate(-90 103.9 155.6)">1</text>
<text x="141.5" y="153.4">4</text>
<text x="130.6" y="158.2" transform="rotate(-90 130.6 158.2)">1</text>
<text x="103.9" y="163.3" transform="rotate(-90 103.9 163.3)">2</text>
</g>
<g font-size="1.8" fill="#725600">
<text x="165.5" y="28.8">IN1</text>
<text x="91.1" y="31.3">OUT1</text>
<text x="91.1" y="63.1">OUT2</text>
<text x="165.5" y="60.6">IN2</text>
<text x="165.5" y="89.8">IN3</text>
<text x="91.1" y="92.3">OUT3</text>
<text x="165.5" y="119">IN4</text>
<text x="91.1" y="121.5">OUT4</text>
<text x="165.5" y="148.2">IN5</text>
<text x="91.1" y="150.7">OUT5</text>
</g>
</svg>
